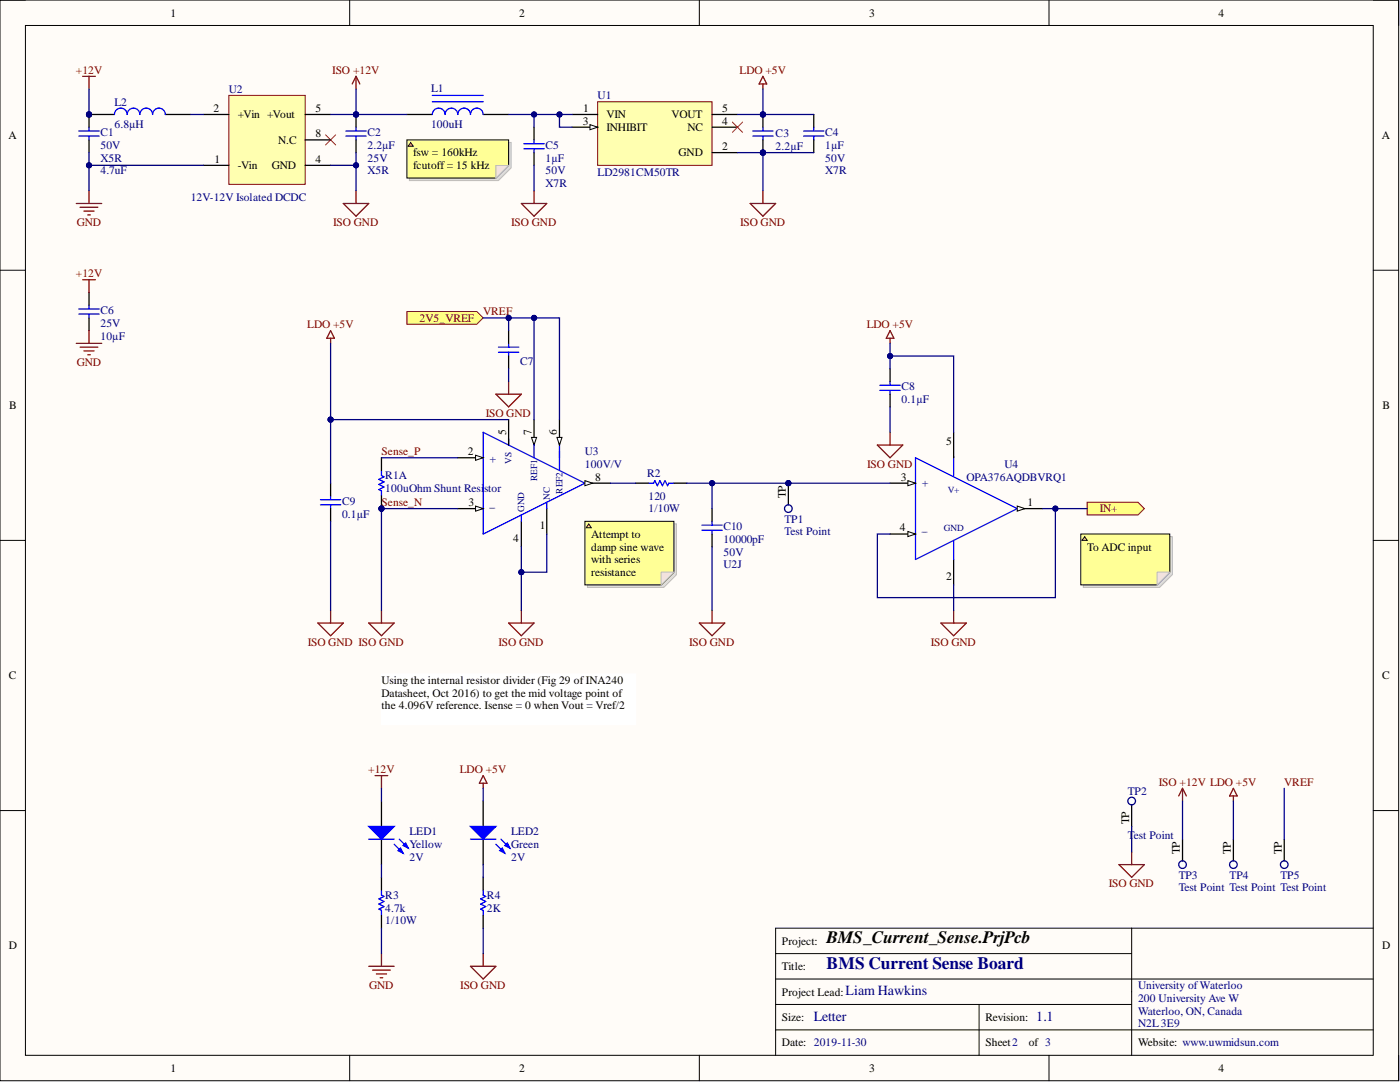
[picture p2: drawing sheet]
<svg xmlns="http://www.w3.org/2000/svg" width="279mm" height="216mm" viewBox="0 0 279 216" stroke-linecap="round" stroke-linejoin="round" font-family="sans-serif">
<path d="M0 0h279.1v215.7h-279.1z" fill-rule="evenodd" fill="#fffcf8"/>
<path d="M0 0h279.1v215.7h-279.1z" fill="none" stroke="#000" stroke-width=".2"/>
<path d="M5.1 5.1h269v205.5h-269z" fill-rule="evenodd" fill="#fffcf8"/>
<g fill="none" stroke="#000" stroke-width=".2">
<path d="M0 0h5.1M5.1 5.1h269v205.5h-269zM69.8 0v5.1M139.6 0v5.1M209.4 0v5.1M274.1 0h5v5.1M0 53.9h5.1M274.1 53.9h5M0 107.8h5.1M274.1 107.8h5M0 161.7h5.1M274.1 161.7h5"/>
<path d="M154.8 195.4h119.3M154.8 190.3h71M225.8 185.2v25.4M274.1 185.2h-119.3v25.4M69.8 210.6v5.1M139.6 210.6v5.1M154.8 200.4h71M154.8 205.5h119.3M195.4 200.4v10.2M209.4 210.6v5.1M279.1 210.6v5.1"/>
</g>
<path d="M119.3 20.3h22.8v12.7h-22.8z" fill-rule="evenodd" fill="#ffffb0"/>
<path d="M119.3 20.3h22.8v12.7h-22.8z" fill="none" stroke="#800000" stroke-width=".2"/>
<path d="M114.2 22.8h5.1M114.2 25.4h5.1" fill="none" stroke="#000" stroke-width=".25"/>
<path d="M117.7 24.9l1.6 .5-1.6 .5z" fill="#f8fcff"/>
<path d="M117.7 24.9l1.6 .5-1.6 .5z" fill="none" stroke="#000" stroke-width=".2"/>
<path d="M142.1 22.8h5.1M142.1 30.5h5.1M142.1 25.4h5.1" fill="none" stroke="#000" stroke-width=".25"/>
<path d="M16.5 15.2h2.5M17.8 15.2v2.6M17.8 38.1v2.5M15.2 40.6h5.1M16 41.4h3.5M16.7 42.1h2.1M17.5 42.9h.5" fill="none" stroke="#800000" stroke-width=".25"/>
<circle cx="17.8" cy="22.8" r=".51" fill="#000080"/>
<circle cx="17.8" cy="22.8" r=".51" fill="none" stroke="#000080" stroke-width=".2"/>
<path d="M17.8 22.8h5" fill="none" stroke="#000" stroke-width=".25"/>
<circle cx="17.8" cy="22.8" r=".51" fill="#000080"/>
<circle cx="17.8" cy="22.8" r=".51" fill="none" stroke="#000080" stroke-width=".2"/>
<path d="M33 22.8h5.1" fill="none" stroke="#000" stroke-width=".25"/>
<path d="M22.8 22.8a1.27 1.27 0 0 1 1.3-1.2 1.27 1.27 0 0 1 1.3 1.2 1.27 1.27 0 0 1 1.2-1.2 1.27 1.27 0 0 1 1.3 1.2 1.27 1.27 0 0 1 1.3-1.2 1.27 1.27 0 0 1 1.3 1.2 1.27 1.27 0 0 1 1.2-1.2 1.27 1.27 0 0 1 1.3 1.2" fill="none" stroke="#00f" stroke-width=".25"/>
<circle cx="17.8" cy="22.8" r=".51" fill="#000080"/>
<circle cx="17.8" cy="22.8" r=".51" fill="none" stroke="#000080" stroke-width=".2"/>
<path d="M15.7 27.2h4.1M15.7 26.1h4.1M17.8 25.4v.7M17.8 27.2v.7" fill="none" stroke="#00f" stroke-width=".25"/>
<path d="M17.8 22.8v2.6" fill="none" stroke="#000" stroke-width=".25"/>
<circle cx="17.8" cy="22.8" r=".51" fill="#000080"/>
<circle cx="17.8" cy="22.8" r=".51" fill="none" stroke="#000080" stroke-width=".2"/>
<path d="M17.8 27.9v2.6" fill="none" stroke="#000" stroke-width=".25"/>
<path d="M65 26.9l2 2M67 26.9l-2 2M146.2 24.4l2 2M148.2 24.4l-2 2" fill="none" stroke="#f00" stroke-width=".2"/>
<path d="M152.3 16.8v1M152.3 15.2l.7 1.6h-1.5zM71.1 38.1v2.5M152.3 38.1v2.5M68.5 40.6h5.1l-2.5 2.5zM149.7 40.6h5.1l-2.5 2.5z" fill="none" stroke="#800000" stroke-width=".25"/>
<circle cx="152.3" cy="22.8" r=".51" fill="#000080"/>
<circle cx="152.3" cy="22.8" r=".51" fill="none" stroke="#000080" stroke-width=".2"/>
<circle cx="152.3" cy="30.5" r=".51" fill="#000080"/>
<circle cx="152.3" cy="30.5" r=".51" fill="none" stroke="#000080" stroke-width=".2"/>
<path d="M150.2 27.2h4.1M150.2 26.1h4.1M152.3 25.4v.7M152.3 27.2v.7" fill="none" stroke="#00f" stroke-width=".25"/>
<path d="M152.3 22.8v2.6" fill="none" stroke="#000" stroke-width=".25"/>
<circle cx="152.3" cy="22.8" r=".51" fill="#000080"/>
<circle cx="152.3" cy="22.8" r=".51" fill="none" stroke="#000080" stroke-width=".2"/>
<path d="M152.3 27.9v2.6" fill="none" stroke="#000" stroke-width=".25"/>
<circle cx="152.3" cy="30.5" r=".51" fill="#000080"/>
<circle cx="152.3" cy="30.5" r=".51" fill="none" stroke="#000080" stroke-width=".2"/>
<path d="M104.5 29.7h4.1M104.5 28.7h4.1M106.6 27.9v.8M106.6 29.7v.8" fill="none" stroke="#00f" stroke-width=".25"/>
<path d="M106.6 25.4v2.5M106.6 30.5v2.5M225.8 159.8v5.1" fill="none" stroke="#000" stroke-width=".25"/>
<path d="M71.1 15.2l-.8 1.6M71.1 15.2l.7 1.6M71.1 15.2v2.6M106.6 38.1v2.5M104 40.6h5.1l-2.5 2.5z" fill="none" stroke="#800000" stroke-width=".25"/>
<circle cx="225.8" cy="159.8" r=".76" fill="#f8fcff"/>
<circle cx="225.8" cy="159.8" r=".76" fill="none" stroke="#000080" stroke-width=".25"/>
<path d="M236 167.4v5.1" fill="none" stroke="#000" stroke-width=".25"/>
<circle cx="236" cy="172.5" r=".76" fill="#f8fcff"/>
<circle cx="236" cy="172.5" r=".76" fill="none" stroke="#000080" stroke-width=".25"/>
<path d="M246.1 167.4v5.1" fill="none" stroke="#000" stroke-width=".25"/>
<circle cx="246.1" cy="172.5" r=".76" fill="#f8fcff"/>
<circle cx="246.1" cy="172.5" r=".76" fill="none" stroke="#000080" stroke-width=".25"/>
<path d="M236 157.3l-.8 1.5M236 157.3l.8 1.5M236 157.3v2.5M246.1 157.3l.8 1.5h-1.5zM246.1 158.8v1M223.3 172.5h5.1l-2.6 2.6zM225.8 170v2.5" fill="none" stroke="#800000" stroke-width=".25"/>
<path d="M96.4 159.8v5.1M96.4 167.4v5.1" fill="none" stroke="#000" stroke-width=".25"/>
<path d="M93.9 164.9h5.1l-2.6 2.5z" fill="#00f"/>
<path d="M93.9 164.9h5.1l-2.6 2.5zM99 168.5l1.7 1.7M100 167.4l1.8 1.8" fill="none" stroke="#00f" stroke-width=".25"/>
<path d="M99.7 169.7l.5-.5 .5 1z" fill="#00f"/>
<path d="M99.7 169.7l.5-.5 .5 1z" fill="none" stroke="#00f" stroke-width=".25"/>
<path d="M100.7 168.7l.6-.5 .5 1z" fill="#00f"/>
<path d="M93.9 167.4h5.1M100.7 168.7l.6-.5 .5 1z" fill="none" stroke="#00f" stroke-width=".25"/>
<path d="M76.1 159.8v5.1M76.1 167.4v5.1" fill="none" stroke="#000" stroke-width=".25"/>
<path d="M73.6 164.9h5.1l-2.6 2.5z" fill="#00f"/>
<path d="M73.6 164.9h5.1l-2.6 2.5zM78.7 168.5l1.7 1.7M79.7 167.4l1.8 1.8" fill="none" stroke="#00f" stroke-width=".25"/>
<path d="M79.4 169.7l.5-.5 .5 1z" fill="#00f"/>
<path d="M79.4 169.7l.5-.5 .5 1z" fill="none" stroke="#00f" stroke-width=".25"/>
<path d="M80.4 168.7l.5-.5 .6 1z" fill="#00f"/>
<path d="M73.6 167.4h5.1M76.1 177.6v1l.5 .3-1 .5 1 .5-1 .5 1 .5-1 .5 .5 .3v1M80.4 168.7l.5-.5 .6 1zM96.4 177.6v1l.5 .3-1 .5 1 .5-1 .5 1 .5-1 .5 .5 .3v1" fill="none" stroke="#00f" stroke-width=".25"/>
<path d="M74.9 154.8h2.5M76.1 154.8v2.5M96.4 154.8l.8 1.5h-1.5zM96.4 156.3v1M73.6 192.8h5.1M74.4 193.6h3.5M75.1 194.3h2M75.9 195.1h.5M76.1 190.3v2.5M93.9 192.8h5.1l-2.6 2.6zM96.4 190.3v2.5" fill="none" stroke="#800000" stroke-width=".25"/>
<path d="M76.1 175.1v2.5M96.4 175.1v2.5M76.1 182.7v2.5M96.4 182.7v2.5" fill="none" stroke="#000" stroke-width=".25"/>
<path d="M45.7 19h15.2v17.8h-15.2z" fill-rule="evenodd" fill="#ffffb0"/>
<path d="M45.7 19h15.2v17.8h-15.2z" fill="none" stroke="#800000" stroke-width=".2"/>
<path d="M40.6 33h5.1M40.6 22.8h5.1M60.9 33h5.1M60.9 22.8h5.1M60.9 27.9h5.1" fill="none" stroke="#000" stroke-width=".25"/>
<circle cx="71.1" cy="22.8" r=".51" fill="#000080"/>
<circle cx="71.1" cy="22.8" r=".51" fill="none" stroke="#000080" stroke-width=".2"/>
<path d="M69 27.2h4.1M69 26.1h4.1M71.1 25.4v.7M71.1 27.2v.7" fill="none" stroke="#00f" stroke-width=".25"/>
<path d="M71.1 22.8v2.6" fill="none" stroke="#000" stroke-width=".25"/>
<circle cx="71.1" cy="22.8" r=".51" fill="#000080"/>
<circle cx="71.1" cy="22.8" r=".51" fill="none" stroke="#000080" stroke-width=".2"/>
<path d="M71.1 27.9v2.6M81.2 22.8h5.1M96.4 22.8h5.1M162.4 22.8v2.6M162.4 27.9v2.6M17.8 58.4v2.5M17.8 63.4v2.6M106.6 83.7v5.1M104 104v5.1M142.1 101.5v2.5M142.1 106.6v2.5" fill="none" stroke="#000" stroke-width=".25"/>
<g fill="none" stroke="#00f" stroke-width=".25">
<path d="M86.3 19h10.1M86.3 22.8a1.27 1.27 0 0 1 1.2-1.2 1.27 1.27 0 0 1 1.3 1.2 1.27 1.27 0 0 1 1.3-1.2 1.27 1.27 0 0 1 1.3 1.2 1.27 1.27 0 0 1 1.2-1.2 1.27 1.27 0 0 1 1.3 1.2 1.27 1.27 0 0 1 1.3-1.2 1.27 1.27 0 0 1 1.2 1.2M86.3 20.3h10.1M160.4 27.2h4M160.4 26.1h4M162.4 25.4v.7M162.4 27.2v.7M15.7 62.7h4.1M15.7 61.7h4.1M17.8 60.9v.8M17.8 62.7v.7M140.1 105.8h4"/>
<path d="M140.1 104.8h4M142.1 104v.8M142.1 105.8v.8"/>
</g>
<path d="M16.5 55.8h2.5M17.8 55.8v2.6M15.2 68.5h5.1M16 69.3h3.5M16.7 70h2.1M17.5 70.8h.5M17.8 66v2.5M139.6 124.3h5l-2.5 2.6zM142.1 121.8v2.5" fill="none" stroke="#800000" stroke-width=".25"/>
<path d="M106.1 87.3h1l-.5 1.5z" fill="#f8fcff"/>
<path d="M106.1 87.3h1l-.5 1.5z" fill="none" stroke="#000" stroke-width=".2"/>
<path d="M96.4 86.3l20.3 10.1-20.3 10.2z" fill="none" stroke="#00f" stroke-width=".25"/>
<path d="M91.4 91.3h5" fill="none" stroke="#000" stroke-width=".25"/>
<path d="M94.9 90.8l1.5 .5-1.5 .5z" fill="#f8fcff"/>
<path d="M94.9 90.8l1.5 .5-1.5 .5z" fill="none" stroke="#000" stroke-width=".2"/>
<path d="M91.4 101.5h5" fill="none" stroke="#000" stroke-width=".25"/>
<path d="M94.9 101l1.5 .5-1.5 .5z" fill="#f8fcff"/>
<path d="M94.9 101l1.5 .5-1.5 .5z" fill="none" stroke="#000" stroke-width=".2"/>
<path d="M116.7 96.4h5.1" fill="none" stroke="#000" stroke-width=".25"/>
<path d="M116.7 95.9l1.6 .5-1.6 .5z" fill="#f8fcff"/>
<path d="M116.7 95.9l1.6 .5-1.6 .5z" fill="none" stroke="#000" stroke-width=".2"/>
<path d="M101.5 87.5v1.3M111.7 87.5v3.8M104 102.8v1.2" fill="none" stroke="#00f" stroke-width=".25"/>
<path d="M101.5 83.7v5.1M111.7 83.7v5.1" fill="none" stroke="#000" stroke-width=".25"/>
<path d="M111.1 87.3h1.1l-.5 1.5z" fill="#f8fcff"/>
<path d="M111.1 87.3h1.1l-.5 1.5z" fill="none" stroke="#000" stroke-width=".2"/>
<path d="M63.9 99.7h4.1M66 99v.7M106.6 88.8v2.5M111.7 90.1v3.8M63.9 100.7h4.1M66 100.7v.8M109.1 100.2v1.3" fill="none" stroke="#00f" stroke-width=".25"/>
<path d="M66 96.4v2.6M66 101.5v2.5M109.1 101.5v5.1" fill="none" stroke="#000" stroke-width=".25"/>
<path d="M66 67.5v1M66 66l.7 1.5h-1.5zM63.4 124.3h5.1l-2.5 2.6zM66 121.8v2.5M101.5 124.3h5.1l-2.6 2.6zM104 121.8v2.5" fill="none" stroke="#800000" stroke-width=".25"/>
<path d="M76.1 134.5h50.8v10.1h-50.8z" fill-rule="evenodd" fill="#fff"/>
<path d="M76.1 134.5h50.8v10.1h-50.8z" fill="none" stroke="#fff" stroke-width=".2"/>
<circle cx="76.1" cy="101.5" r=".51" fill="#000080"/>
<circle cx="76.1" cy="101.5" r=".51" fill="none" stroke="#000080" stroke-width=".2"/>
<path d="M76.1 93.9v1l.5 .2-1 .6 1 .5-1 .5 1 .5-1 .5 .5 .2v1.1" fill="none" stroke="#00f" stroke-width=".25"/>
<path d="M76.1 91.3v2.6M76.1 99v2.5" fill="none" stroke="#000" stroke-width=".25"/>
<circle cx="76.1" cy="101.5" r=".51" fill="#000080"/>
<circle cx="76.1" cy="101.5" r=".51" fill="none" stroke="#000080" stroke-width=".2"/>
<circle cx="76.1" cy="101.5" r=".51" fill="#000080"/>
<circle cx="76.1" cy="101.5" r=".51" fill="none" stroke="#000080" stroke-width=".2"/>
<circle cx="157.3" cy="96.4" r=".51" fill="#000080"/>
<circle cx="157.3" cy="96.4" r=".51" fill="none" stroke="#000080" stroke-width=".2"/>
<path d="M157.3 96.4v5.1" fill="none" stroke="#000" stroke-width=".25"/>
<circle cx="157.3" cy="96.4" r=".51" fill="#000080"/>
<circle cx="157.3" cy="96.4" r=".51" fill="none" stroke="#000080" stroke-width=".2"/>
<circle cx="157.3" cy="101.5" r=".76" fill="#f8fcff"/>
<circle cx="157.3" cy="101.5" r=".76" fill="none" stroke="#000080" stroke-width=".25"/>
<path d="M73.6 124.3h5.1l-2.6 2.6zM76.1 121.8v2.5" fill="none" stroke="#800000" stroke-width=".25"/>
<path d="M129.4 96.4h1l.3-.5 .5 1 .5-1 .5 1 .5-1 .5 1 .3-.5h1M182.7 91.3l20.3 10.2-20.3 10.1z" fill="none" stroke="#00f" stroke-width=".25"/>
<path d="M126.9 96.4h2.5M134.5 96.4h2.5M177.6 96.4h5.1M190.3 111.6v5.1" fill="none" stroke="#000" stroke-width=".25"/>
<path d="M181.2 95.9l1.5 .5-1.5 .5z" fill="#f8fcff"/>
<path d="M181.2 95.9l1.5 .5-1.5 .5z" fill="none" stroke="#000" stroke-width=".2"/>
<path d="M177.6 106.6h5.1" fill="none" stroke="#000" stroke-width=".25"/>
<path d="M181.2 106.1l1.5 .5-1.5 .5z" fill="#f8fcff"/>
<path d="M181.2 106.1l1.5 .5-1.5 .5z" fill="none" stroke="#000" stroke-width=".2"/>
<path d="M203 101.5h5.1" fill="none" stroke="#000" stroke-width=".25"/>
<path d="M203 101l1.5 .5-1.5 .5z" fill="#f8fcff"/>
<path d="M203 101l1.5 .5-1.5 .5z" fill="none" stroke="#000" stroke-width=".2"/>
<path d="M190.3 91.1v3.8M190.3 107.8v3.8" fill="none" stroke="#00f" stroke-width=".25"/>
<path d="M190.3 86.3v5" fill="none" stroke="#000" stroke-width=".25"/>
<path d="M81.2 62.2h14l1.2 1.2-1.2 1.3h-14z" fill-rule="evenodd" fill="#ffff80"/>
<path d="M81.2 62.2h14l1.2 1.2-1.2 1.3h-14z" fill="none" stroke="#800000" stroke-width=".2"/>
<path d="M187.8 124.3h5.1l-2.6 2.6zM190.3 121.8v2.5" fill="none" stroke="#800000" stroke-width=".25"/>
<path d="M217 100.2h10.1l1.3 1.3-1.3 1.3h-10.1z" fill-rule="evenodd" fill="#ffff80"/>
<path d="M217 100.2h10.1l1.3 1.3-1.3 1.3h-10.1z" fill="none" stroke="#800000" stroke-width=".2"/>
<path d="M99.5 70.3h4M99.5 69.3h4M101.5 68.5v.8M101.5 70.3v.7M175.6 77.9h4.1M175.6 76.9h4.1M177.6 76.1v.8M177.6 77.9v.8" fill="none" stroke="#00f" stroke-width=".25"/>
<path d="M101.5 66v2.5M101.5 71v2.6M177.6 73.6v2.5M177.6 78.7v2.5M256.3 167.4v5.1" fill="none" stroke="#000" stroke-width=".25"/>
<path d="M99 78.7h5l-2.5 2.5zM101.5 76.1v2.6M177.6 67.5v1M177.6 66l.8 1.5h-1.5zM175.1 88.8h5.1l-2.6 2.5zM177.6 86.3v2.5" fill="none" stroke="#800000" stroke-width=".25"/>
<circle cx="256.3" cy="172.5" r=".76" fill="#f8fcff"/>
<g fill="none" stroke="#000080" stroke-width=".25">
<path d="M17.8 30.5v2.5h22.8"/>
<circle cx="256.3" cy="172.5" r=".76"/>
</g>
<circle cx="17.8" cy="33" r=".51" fill="#000080"/>
<circle cx="17.8" cy="33" r=".51" fill="none" stroke="#000080" stroke-width=".2"/>
<path d="M17.8 33v5.1" fill="none" stroke="#000080" stroke-width=".25"/>
<circle cx="17.8" cy="33" r=".51" fill="#000080"/>
<circle cx="17.8" cy="33" r=".51" fill="none" stroke="#000080" stroke-width=".2"/>
<path d="M17.8 17.8v5" fill="none" stroke="#000080" stroke-width=".25"/>
<circle cx="17.8" cy="22.8" r=".51" fill="#000080"/>
<circle cx="17.8" cy="22.8" r=".51" fill="none" stroke="#000080" stroke-width=".2"/>
<path d="M38.1 22.8h2.5M111.7 22.8v2.6h2.5" fill="none" stroke="#000080" stroke-width=".25"/>
<circle cx="111.7" cy="22.8" r=".51" fill="#000080"/>
<circle cx="111.7" cy="22.8" r=".51" fill="none" stroke="#000080" stroke-width=".2"/>
<path d="M152.3 17.8v5h-5.1" fill="none" stroke="#000080" stroke-width=".25"/>
<circle cx="152.3" cy="22.8" r=".51" fill="#000080"/>
<circle cx="152.3" cy="22.8" r=".51" fill="none" stroke="#000080" stroke-width=".2"/>
<path d="M147.2 30.5h5.1" fill="none" stroke="#000080" stroke-width=".25"/>
<circle cx="152.3" cy="30.5" r=".51" fill="#000080"/>
<circle cx="152.3" cy="30.5" r=".51" fill="none" stroke="#000080" stroke-width=".2"/>
<path d="M152.3 30.5v7.6" fill="none" stroke="#000080" stroke-width=".25"/>
<circle cx="152.3" cy="30.5" r=".51" fill="#000080"/>
<circle cx="152.3" cy="30.5" r=".51" fill="none" stroke="#000080" stroke-width=".2"/>
<path d="M71.1 30.5v2.5" fill="none" stroke="#000080" stroke-width=".25"/>
<circle cx="71.1" cy="33" r=".51" fill="#000080"/>
<circle cx="71.1" cy="33" r=".51" fill="none" stroke="#000080" stroke-width=".2"/>
<path d="M71.1 17.8v5M106.6 33v5.1" fill="none" stroke="#000080" stroke-width=".25"/>
<circle cx="71.1" cy="22.8" r=".51" fill="#000080"/>
<circle cx="71.1" cy="22.8" r=".51" fill="none" stroke="#000080" stroke-width=".2"/>
<path d="M66 33h5.1v5.1M76.1 157.3v2.5M96.4 157.3v2.5M236 159.8v7.6M246.1 159.8v7.6M76.1 172.5v2.6M96.4 172.5v2.6M225.8 164.9v5.1M76.1 185.2v5.1M96.4 185.2v5.1" fill="none" stroke="#000080" stroke-width=".25"/>
<circle cx="71.1" cy="33" r=".51" fill="#000080"/>
<circle cx="71.1" cy="33" r=".51" fill="none" stroke="#000080" stroke-width=".2"/>
<path d="M66 22.8h5.1" fill="none" stroke="#000080" stroke-width=".25"/>
<circle cx="71.1" cy="22.8" r=".51" fill="#000080"/>
<circle cx="71.1" cy="22.8" r=".51" fill="none" stroke="#000080" stroke-width=".2"/>
<path d="M152.3 22.8h10.1" fill="none" stroke="#000080" stroke-width=".25"/>
<circle cx="152.3" cy="22.8" r=".51" fill="#000080"/>
<circle cx="152.3" cy="22.8" r=".51" fill="none" stroke="#000080" stroke-width=".2"/>
<path d="M152.3 30.5h10.1" fill="none" stroke="#000080" stroke-width=".25"/>
<circle cx="152.3" cy="30.5" r=".51" fill="#000080"/>
<circle cx="152.3" cy="30.5" r=".51" fill="none" stroke="#000080" stroke-width=".2"/>
<path d="M106.6 22.8v2.6" fill="none" stroke="#000080" stroke-width=".25"/>
<circle cx="106.6" cy="22.8" r=".51" fill="#000080"/>
<circle cx="106.6" cy="22.8" r=".51" fill="none" stroke="#000080" stroke-width=".2"/>
<path d="M71.1 22.8h10.1" fill="none" stroke="#000080" stroke-width=".25"/>
<circle cx="71.1" cy="22.8" r=".51" fill="#000080"/>
<circle cx="71.1" cy="22.8" r=".51" fill="none" stroke="#000080" stroke-width=".2"/>
<path d="M101.5 22.8h12.7" fill="none" stroke="#000080" stroke-width=".25"/>
<circle cx="106.6" cy="22.8" r=".51" fill="#000080"/>
<circle cx="106.6" cy="22.8" r=".51" fill="none" stroke="#000080" stroke-width=".2"/>
<circle cx="111.7" cy="22.8" r=".51" fill="#000080"/>
<circle cx="111.7" cy="22.8" r=".51" fill="none" stroke="#000080" stroke-width=".2"/>
<path d="M109.1 106.6v7.6h-5.1M142.1 109.1v12.7" fill="none" stroke="#000080" stroke-width=".25"/>
<circle cx="104" cy="114.2" r=".51" fill="#000080"/>
<circle cx="104" cy="114.2" r=".51" fill="none" stroke="#000080" stroke-width=".2"/>
<path d="M66 83.7h35.5" fill="none" stroke="#000080" stroke-width=".25"/>
<circle cx="66" cy="83.7" r=".51" fill="#000080"/>
<circle cx="66" cy="83.7" r=".51" fill="none" stroke="#000080" stroke-width=".2"/>
<path d="M76.1 91.3h15.3M91.4 101.5h-15.3v20.3" fill="none" stroke="#000080" stroke-width=".25"/>
<circle cx="76.1" cy="101.5" r=".51" fill="#000080"/>
<circle cx="76.1" cy="101.5" r=".51" fill="none" stroke="#000080" stroke-width=".2"/>
<path d="M121.8 96.4h5.1M104 109.1v12.7" fill="none" stroke="#000080" stroke-width=".25"/>
<circle cx="104" cy="114.2" r=".51" fill="#000080"/>
<circle cx="104" cy="114.2" r=".51" fill="none" stroke="#000080" stroke-width=".2"/>
<path d="M142.1 96.4v5.1" fill="none" stroke="#000080" stroke-width=".25"/>
<circle cx="142.1" cy="96.4" r=".51" fill="#000080"/>
<circle cx="142.1" cy="96.4" r=".51" fill="none" stroke="#000080" stroke-width=".2"/>
<path d="M137 96.4h40.6" fill="none" stroke="#000080" stroke-width=".25"/>
<circle cx="142.1" cy="96.4" r=".51" fill="#000080"/>
<circle cx="142.1" cy="96.4" r=".51" fill="none" stroke="#000080" stroke-width=".2"/>
<circle cx="157.3" cy="96.4" r=".51" fill="#000080"/>
<circle cx="157.3" cy="96.4" r=".51" fill="none" stroke="#000080" stroke-width=".2"/>
<path d="M66 68.5v15.2" fill="none" stroke="#000080" stroke-width=".25"/>
<circle cx="66" cy="83.7" r=".51" fill="#000080"/>
<circle cx="66" cy="83.7" r=".51" fill="none" stroke="#000080" stroke-width=".2"/>
<path d="M66 83.7v12.7" fill="none" stroke="#000080" stroke-width=".25"/>
<circle cx="66" cy="83.7" r=".51" fill="#000080"/>
<circle cx="66" cy="83.7" r=".51" fill="none" stroke="#000080" stroke-width=".2"/>
<path d="M66 104v17.8M190.3 116.7v5.1M208.1 101.5h2.5v17.7h-35.5v-12.6h2.5" fill="none" stroke="#000080" stroke-width=".25"/>
<circle cx="210.6" cy="101.5" r=".51" fill="#000080"/>
<circle cx="210.6" cy="101.5" r=".51" fill="none" stroke="#000080" stroke-width=".2"/>
<path d="M210.6 101.5h6.4" fill="none" stroke="#000080" stroke-width=".25"/>
<circle cx="210.6" cy="101.5" r=".51" fill="#000080"/>
<circle cx="210.6" cy="101.5" r=".51" fill="none" stroke="#000080" stroke-width=".2"/>
<path d="M101.5 73.6v2.5M177.6 71h12.7v15.3M177.6 81.2v5.1" fill="none" stroke="#000080" stroke-width=".25"/>
<circle cx="177.6" cy="71" r=".51" fill="#000080"/>
<circle cx="177.6" cy="71" r=".51" fill="none" stroke="#000080" stroke-width=".2"/>
<path d="M177.6 68.5v5.1" fill="none" stroke="#000080" stroke-width=".25"/>
<circle cx="177.6" cy="71" r=".51" fill="#000080"/>
<circle cx="177.6" cy="71" r=".51" fill="none" stroke="#000080" stroke-width=".2"/>
<path d="M96.4 63.4h10.2" fill="none" stroke="#000080" stroke-width=".25"/>
<circle cx="101.5" cy="63.4" r=".51" fill="#000080"/>
<circle cx="101.5" cy="63.4" r=".51" fill="none" stroke="#000080" stroke-width=".2"/>
<circle cx="106.6" cy="63.4" r=".51" fill="#000080"/>
<circle cx="106.6" cy="63.4" r=".51" fill="none" stroke="#000080" stroke-width=".2"/>
<path d="M106.6 83.7v-20.3h5.1v20.3" fill="none" stroke="#000080" stroke-width=".25"/>
<circle cx="106.6" cy="63.4" r=".51" fill="#000080"/>
<circle cx="106.6" cy="63.4" r=".51" fill="none" stroke="#000080" stroke-width=".2"/>
<path d="M101.5 63.4v2.6" fill="none" stroke="#000080" stroke-width=".25"/>
<circle cx="101.5" cy="63.4" r=".51" fill="#000080"/>
<circle cx="101.5" cy="63.4" r=".51" fill="none" stroke="#000080" stroke-width=".2"/>
<path d="M256.3 157.3v10.1" fill="none" stroke="#000080" stroke-width=".25"/>
<path d="M81.7 28.4h20.3v5.1l-2.5 2.5h-17.8z" fill-rule="evenodd" fill="#e0ddd7"/>
<path d="M81.7 28.4h20.3v5.1l-2.5 2.5h-17.8z" fill="none" stroke="#bfbdba" stroke-width=".2"/>
<path d="M81.2 27.9h20.3v5.1l-2.5 2.5h-17.8z" fill-rule="evenodd" fill="#ffff96"/>
<path d="M81.2 27.9h20.3v5.1l-2.5 2.5h-17.8z" fill="none" stroke="#000" stroke-width=".2"/>
<path d="M99 33h2.5l-2.5 2.5z" fill="#f2f0d8"/>
<path d="M99 33h2.5l-2.5 2.5z" fill="none" stroke="#bfbdba" stroke-width=".2"/>
<path d="M82 28.4l.5 .8h-1z" fill="#ffcc78"/>
<path d="M82 28.4l.5 .8h-1z" fill="none" stroke="#300" stroke-width=".2"/>
<path d="M117.2 104.5h17.8v10.2l-2.5 2.5h-15.3z" fill-rule="evenodd" fill="#e0ddd7"/>
<path d="M117.2 104.5h17.8v10.2l-2.5 2.5h-15.3z" fill="none" stroke="#bfbdba" stroke-width=".2"/>
<path d="M116.7 104h17.8v10.2l-2.5 2.5h-15.3z" fill-rule="evenodd" fill="#ffff96"/>
<path d="M116.7 104h17.8v10.2l-2.5 2.5h-15.3z" fill="none" stroke="#000" stroke-width=".2"/>
<path d="M132 114.2h2.5l-2.5 2.5z" fill="#f2f0d8"/>
<path d="M132 114.2h2.5l-2.5 2.5z" fill="none" stroke="#bfbdba" stroke-width=".2"/>
<path d="M117.5 104.5l.5 .8h-1z" fill="#ffcc78"/>
<path d="M117.5 104.5l.5 .8h-1z" fill="none" stroke="#300" stroke-width=".2"/>
<path d="M216.2 107.1h17.8v7.6l-2.6 2.5h-15.2z" fill-rule="evenodd" fill="#e0ddd7"/>
<path d="M216.2 107.1h17.8v7.6l-2.6 2.5h-15.2z" fill="none" stroke="#bfbdba" stroke-width=".2"/>
<path d="M215.7 106.6h17.8v7.6l-2.6 2.5h-15.2z" fill-rule="evenodd" fill="#ffff96"/>
<path d="M215.7 106.6h17.8v7.6l-2.6 2.5h-15.2z" fill="none" stroke="#000" stroke-width=".2"/>
<path d="M230.9 114.2h2.6l-2.6 2.5z" fill="#f2f0d8"/>
<path d="M230.9 114.2h2.6l-2.6 2.5z" fill="none" stroke="#bfbdba" stroke-width=".2"/>
<path d="M216.5 107.1l.5 .7h-1z" fill="#ffcc78"/>
<path d="M216.5 107.1l.5 .7h-1z" fill="none" stroke="#300" stroke-width=".2"/>
<text font-size="3.5" x="164.9" y="188.3">BMS_Current_Sense.PrjPcb</text>
<text font-size="3.5" fill="#000080" x="164.9" y="193.3">BMS Current Sense Board</text>
<g font-size="2.8" fill="#000080">
<text x="162.4" y="203.6">Letter</text>
<text x="168.8" y="198.6">Liam Hawkins</text>
<text x="206.8" y="203.6">1.1</text>
</g>
<g font-size="2.3">
<text x="34" y="3.3">1</text>
<text x="103.6" y="3.3">2</text>
<text x="173.5" y="3.3">3</text>
<text x="243.2" y="3.3">4</text>
<text x="42.6" y="22.3">2</text>
<text x="47.5" y="23.6">+Vin +Vout</text>
<text x="62.9" y="22.3">5</text>
<text x="116.4" y="22.3">1</text>
<text x="121" y="23.6">VIN</text>
<text x="134" y="23.6">VOUT</text>
<text x="144.1" y="22.3">5</text>
<text x="1.7" y="27.7">A</text>
<text x="55.5" y="28.7">N.C</text>
<text x="62.9" y="27.4">8</text>
<text x="116.3" y="24.9">3</text>
<text x="121" y="26.1">INHIBIT</text>
<text x="137.2" y="26.1">NC</text>
<text x="144.1" y="29.9">2</text>
<text x="144.1" y="24.9">4</text>
<text x="275.8" y="27.7">A</text>
<text x="42.8" y="32.5">1</text>
<text x="47.5" y="33.8">-Vin</text>
<text x="54.2" y="33.8">GND</text>
<text x="62.9" y="32.5">4</text>
<text x="82.5" y="31.2">fsw = 160kHz</text>
<text x="82.5" y="33.8">fcutoff = 15 kHz</text>
<text x="135.4" y="31.2">GND</text>
<text x="1.9" y="81.6">B</text>
<text x="275.9" y="81.6">B</text>
<text x="101" y="86.8" transform="rotate(-90 101 86.8)">5</text>
<text x="106.1" y="86.8" transform="rotate(-90 106.1 86.8)">7</text>
<text x="111.1" y="86.8" transform="rotate(-90 111.1 86.8)">6</text>
<text x="188.8" y="88.8">5</text>
<text x="93.4" y="90.8">2</text>
<text x="118.8" y="95.9">8</text>
<text x="179.7" y="95.9">3</text>
<text x="93.5" y="101">3</text>
<text x="156.8" y="99.5" transform="rotate(-90 156.8 99.5)">TP</text>
<text x="205" y="101">1</text>
<text x="107.8" y="105.5">1</text>
<text x="118" y="107.3">Attempt to</text>
<text x="179.6" y="106.1">4</text>
<text x="102.4" y="108.1">4</text>
<text x="118" y="109.9">damp sine wave</text>
<text x="118" y="112.4">with series</text>
<text x="217" y="109.9">To ADC input</text>
<text x="118" y="114.9">resistance</text>
<text x="188.8" y="115.7">2</text>
<text x="1.8" y="135.6">C</text>
<text x="76.1" y="136.5">Using the internal resistor divider (Fig 29 ofINA240</text>
<text x="275.8" y="135.6">C</text>
<text x="76.1" y="139">Datasheet, Oct 2016) to get the mid voltage point of</text>
<text x="76.1" y="141.6">t</text>
<text x="76.8" y="141.6">he 4.096V reference. Isense = 0 when Vout = Vref/2</text>
<text x="225.3" y="164.5" transform="rotate(-90 225.3 164.5)">TP</text>
<text x="235.5" y="170.5" transform="rotate(-90 235.5 170.5)">TP</text>
<text x="245.6" y="170.5" transform="rotate(-90 245.6 170.5)">TP</text>
<text x="255.8" y="170.5" transform="rotate(-90 255.8 170.5)">TP</text>
<text x="1.8" y="189.4">D</text>
<text x="156.1" y="188.5">Project:</text>
<text x="275.8" y="189.4">D</text>
<text x="156.1" y="193.6">Title:</text>
<text x="156.1" y="203.7">Size:</text>
<text x="156.1" y="198.7">Project Lead:</text>
<text x="196.7" y="203.7">Revision:</text>
<text x="156.1" y="208.8">Date: 2019-11-30</text>
<text x="196.7" y="208.8">Sheet2</text>
<text x="205.3" y="208.8">of 3</text>
<text x="227.1" y="208.8">Website: www.uwmidsun.com</text>
<text x="34" y="213.9">1</text>
<text x="103.6" y="213.9">2</text>
<text x="173.5" y="213.9">3</text>
<text x="243.2" y="213.9">4</text>
</g>
<g font-size="2.3" fill="#800000">
<text x="15.1" y="14.7">+12V</text>
<text x="66.3" y="14.7">ISO +12V</text>
<text x="147.6" y="14.7">LDO +5V</text>
<text x="15.3" y="45.2">GND</text>
<text x="66.5" y="45.2">ISO GND</text>
<text x="102" y="45.2">ISO GND</text>
<text x="147.7" y="45.2">ISO GND</text>
<text x="15.1" y="55.3">+12V</text>
<text x="61.3" y="65.5">LDO +5V</text>
<text x="83.7" y="64.2">2V5_VREF</text>
<text x="96.4" y="62.9">VREF</text>
<text x="173" y="65.5">LDO +5V</text>
<text x="15.3" y="73.1">GND</text>
<text x="96.9" y="83.2">ISO GND</text>
<text x="76.1" y="90.8">Sense_P</text>
<text x="173.1" y="93.4">ISO GND</text>
<text x="76.1" y="101">Sense_N</text>
<text x="219.5" y="102.2">IN+</text>
<text x="61.4" y="128.9">ISO GND ISO GND</text>
<text x="99.5" y="128.9">ISO GND</text>
<text x="137.5" y="128.9">ISO GND</text>
<text x="185.8" y="128.9">ISO GND</text>
<text x="73.5" y="154.3">+12V</text>
<text x="91.8" y="154.3">LDO +5V</text>
<text x="231.3" y="156.8">ISO +12V LDO +5V</text>
<text x="256.3" y="156.8">VREF</text>
<text x="221.3" y="177.1">ISO GND</text>
<text x="73.7" y="197.4">GND</text>
<text x="91.9" y="197.4">ISO GND</text>
</g>
<g font-size="2.3" fill="#000080">
<text x="22.8" y="21.1">L2</text>
<text x="45.7" y="18.5">U2</text>
<text x="86" y="18.3">L1</text>
<text x="119.3" y="19.8">U1</text>
<text x="20" y="29.7">50V</text>
<text x="20" y="27.2">C1</text>
<text x="22.8" y="25.6">6.8µH</text>
<text x="73.3" y="29.7">2.2µF</text>
<text x="73.3" y="27.2">C2</text>
<text x="86" y="25.6">100uH</text>
<text x="108.9" y="29.7">C5</text>
<text x="154.8" y="29.9">2.2µF</text>
<text x="154.8" y="27.4">C3</text>
<text x="164.7" y="29.7">1µF</text>
<text x="164.7" y="27.2">C4</text>
<text x="20" y="32.2">X5R</text>
<text x="20" y="34.8">4.7uF</text>
<text x="73.3" y="32.2">25V</text>
<text x="73.3" y="34.8">X5R</text>
<text x="108.9" y="32.2">1µF</text>
<text x="108.9" y="34.8">50V</text>
<text x="119.3" y="35">LD2981CM50TR</text>
<text x="164.7" y="32.2">50V</text>
<text x="164.7" y="34.8">X7R</text>
<text x="38.1" y="40.1">12V-12V Isolated DCDC</text>
<text x="108.9" y="37.3">X7R</text>
<text x="20" y="65.2">25V</text>
<text x="20" y="62.7">C6</text>
<text x="20" y="67.7">10µF</text>
<text x="103.8" y="72.8">C7</text>
<text x="179.9" y="77.9">C8</text>
<text x="179.9" y="80.4">0.1µF</text>
<text x="76.9" y="95.7">R1A</text>
<text x="99" y="92.4" transform="rotate(-90 99 92.4)">+</text>
<text x="116.7" y="90.8">U3</text>
<text x="116.7" y="93.4">100V/V</text>
<text x="129.2" y="95.1">R2</text>
<text x="192.9" y="95.9">OPA376AQDBVRQ1</text>
<text x="200.5" y="93.4">U4</text>
<text x="68.3" y="100.7">C9</text>
<text x="76.9" y="98.2">100uOhm Shunt Resi</text>
<text x="96.6" y="98.2">stor</text>
<text x="97.7" y="101.2">_</text>
<text x="129.4" y="99.7">120</text>
<text x="185.2" y="97.2" transform="rotate(-90 185.2 97.2)">+</text>
<text x="68.3" y="103.3">0.1µF</text>
<text x="129.4" y="102.2">1/10W</text>
<text x="144.4" y="105.8">C10</text>
<text x="156.6" y="104.3">TP1</text>
<text x="156.6" y="106.8">Test Point</text>
<text x="184" y="106.1">_</text>
<text x="144.4" y="108.3">10000pF</text>
<text x="144.4" y="110.9">50V</text>
<text x="144.4" y="113.4">U2J</text>
<text x="225.1" y="158.6">TP2</text>
<text x="81.7" y="166.7">LED1</text>
<text x="102" y="166.7">LED2</text>
<text x="225.1" y="167.4">T</text>
<text x="226.3" y="167.4">est Point</text>
<text x="81.7" y="169.2">Yellow</text>
<text x="81.7" y="171.8">2V</text>
<text x="102" y="169.2">Green</text>
<text x="102" y="171.8">2V</text>
<text x="76.9" y="179.4">R3</text>
<text x="97.2" y="179.4">R4</text>
<text x="235.2" y="175.3">TP3</text>
<text x="235.2" y="177.8">Test Point Test Point Test Point</text>
<text x="245.4" y="175.3">TP4</text>
<text x="255.5" y="175.3">TP5</text>
<text x="76.9" y="181.9">4.7k</text>
<text x="76.9" y="184.4">1/10W</text>
<text x="97.2" y="181.9">2K</text>
<text x="227.1" y="197.4">University ofWaterloo</text>
<text x="227.1" y="199.9">200 University Ave W</text>
<text x="227.1" y="202.5">Waterloo, ON, Canada</text>
<text x="227.1" y="205">N2L3E9</text>
</g>
<g font-size="1.9" fill="#000080">
<text x="102.1" y="92.5" transform="rotate(-90 102.1 92.5)">VS</text>
<text x="107.2" y="96" transform="rotate(-90 107.2 96)">REF1</text>
<text x="109.7" y="99.7" transform="rotate(-90 109.7 99.7)">NC</text>
<text x="112.2" y="98.5" transform="rotate(-90 112.2 98.5)">REF2</text>
<text x="189.1" y="98.3">V+</text>
<text x="104.6" y="102.2" transform="rotate(-90 104.6 102.2)">GND</text>
<text x="188.4" y="105.9">GND</text>
</g>
</svg>
